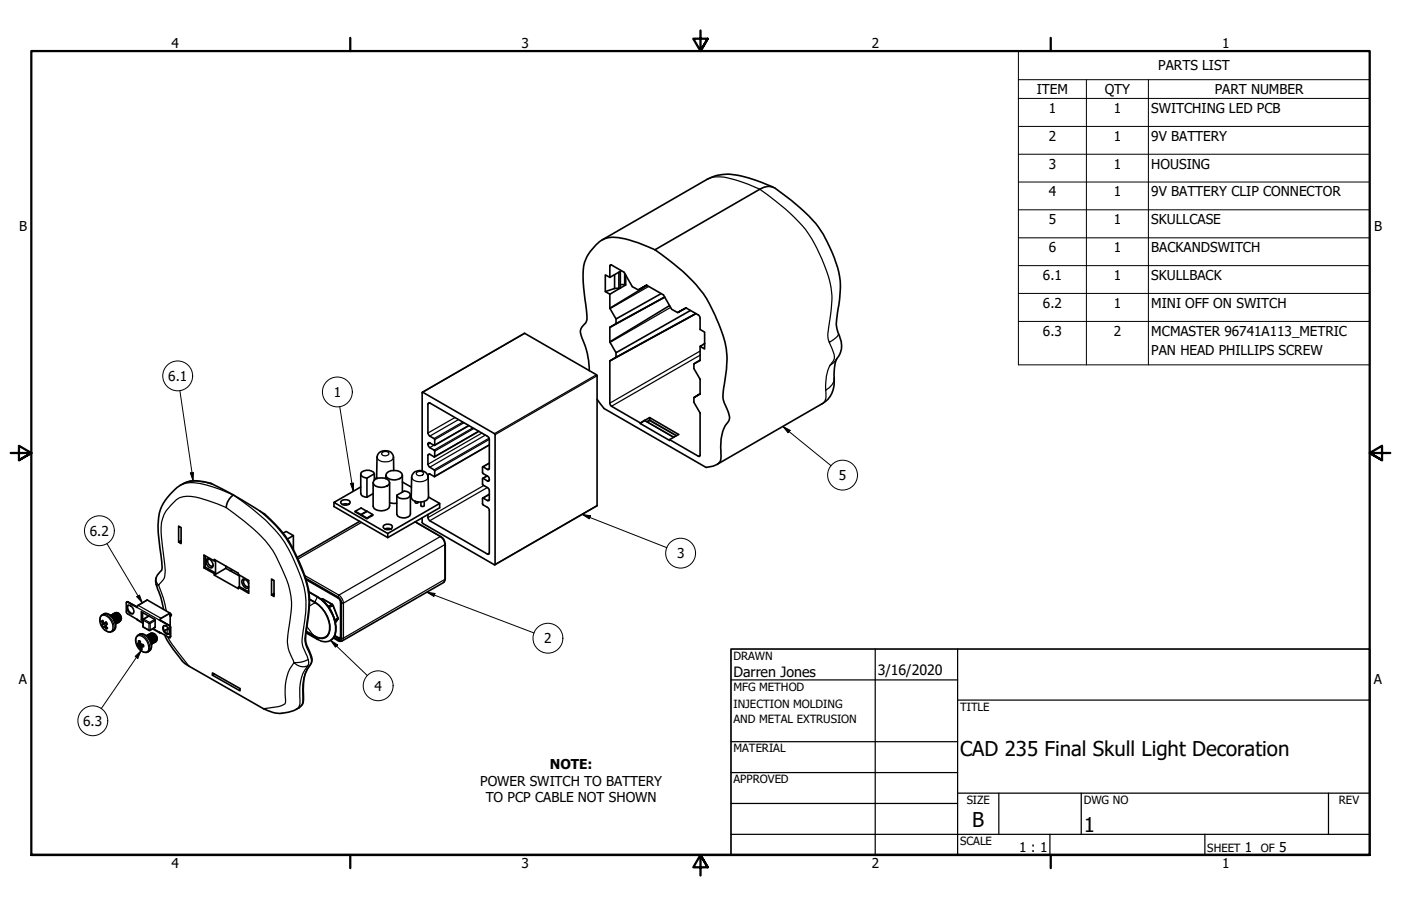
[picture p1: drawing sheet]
<svg xmlns="http://www.w3.org/2000/svg" width="432mm" height="279mm" viewBox="0 0 432 279" stroke-linecap="round" stroke-linejoin="round" font-family="sans-serif">
<!-- layer: Visible Narrow (ANSI) -->
<g fill="none" stroke="#000" stroke-width=".38">
<path d="M217.9 55.3a11.9 11.9 0 0 1 9 .3l7.3 2.8a60.6 60.6 0 0 1 15.1 13.9 48.6 48.6 0 0 1 7 17.6 55.1 55.1 0 0 1-1.2 13l.2 1.7 .3 1 1.1-.7a3 3 0 0 0 1.7-2M188.5 81.7l-.5 .3M200 88.3l-12 6.9M204.9 91.6l-16.9 9.3M206.7 94.8l-18.7 10.8M214.5 96.7l-26.5 14.6M161.7 102.8l-31.4 18.2M183.8 115.6l-31.4 18.1M184 115.9l-31.4 18.1M215.8 111.1l-.1 .1M215.8 109.5l-27.3 15.8M215.8 108.3l-27.8 16"/>
<path d="M255.6 105.6a10.4 10.4 0 0 1 1.5 5.1l-1.3 2M257.1 116.6a4.4 4.4 0 0 1-2.6 3.7M257.9 110.7l-.9 1.1a5.2 5.2 0 0 0-2.3 4.2l-.2 4.3M117.6 139.8a1.45 1.45 0 0 1 2.3 0 1.22 1.22 0 0 1-1.2 .8 1.22 1.22 0 0 1-1.1-.8zM132.5 124.3l-.6 .3M132.5 136.6l-.6 .2M132.7 136.7l-.8 .4M133.7 137.3l-1.2 .7M140.2 128.8l-8.3 4.7M141.3 129.4l-8.8 5.1M142.6 130.2l-8.8 5.1M143 130.4l-9 5.2"/>
<path d="M144.5 131.2l-10.5 6M145.7 132l-11.9 6.8M146 132.1l-12 7M147.5 133l-13.5 7.8M148.5 133.5l-16.6 9.7M149.6 134.2l-17.1 9.9M150.7 135.1l-16.9 9.8M150.8 137.2l-16.8 9.7M150.8 135.5l-16.8 9.7M198.6 129.7l9 5.2M199.3 130l.9-.5 8.3 4.8M199.5 130.1l.7-.4 8.2 4.7"/>
<path d="M215.8 121.5h-.1M254.5 120.3a4.7 4.7 0 0 1-.6 3.8l-.5 .4M55.6 149.7a10.2 10.2 0 0 1 8.2-.1l4.1 1.3 4 1.8a54.8 54.8 0 0 1 15.8 14.5 54.2 54.2 0 0 1 6.4 16 40.8 40.8 0 0 1-.9 13 8.4 8.4 0 0 0 1.5 6.2 3.2 3.2 0 0 1-.7 4.2 17.9 17.9 0 0 0-1.5 10.2l-.4 1.1-.8 .9M56.5 149.2a8.4 8.4 0 0 1 6.7-.5l2.5 .7M80 157.5a37.4 37.4 0 0 1 12.5 17.2 24.5 24.5 0 0 1 2.4 14.8l-.5 3.7a10.8 10.8 0 0 0 .1 6.4l.5 1.1a5.1 5.1 0 0 1 .8 4.1 11.3 11.3 0 0 0-2.5 8.1 7.4 7.4 0 0 1-.5 4.8l-.6 .5M116.2 141a2.16 2.16 0 0 0 2.5 1.4 2.06 2.06 0 0 0 2.6-1.4M126.9 147.1a2.19 2.19 0 0 0 2.5 1.5 2.32 2.32 0 0 0 2.6-1.5M128.4 145.7a1.32 1.32 0 0 1 2.2 .5 1.45 1.45 0 0 1-2.3-.1zM132.5 140.1l-.6 .3M132.5 146.2l-.6 .3M149.1 149.7l-17.2 9.9M150.2 146.8l-1.3 .7"/>
<path d="M150.2 150.4l-17.7 10.2M150.8 142.9l-1.9 1.1M150.8 152.5l-1.9 1.1M150.8 154.1l-.6 .3M150.8 144.5l-.6 .3M150.8 148l-.6 .3M184 155.9l-31.4 18.2M215.8 140.4l-.5 .3M48.1 178.1v.8l.2 .9 .6 .7 .3-.5a4.2 4.2 0 0 0 1.7-4l-.7-6.7a22.5 22.5 0 0 1 0-9.5 11.6 11.6 0 0 1 5.2-6.3 13 13 0 0 1 8.9 .9l5.4 2.1 2.8 2.1a40.2 40.2 0 0 1 12.6 13 39.2 39.2 0 0 1 4.6 12.2 40.1 40.1 0 0 1-1 12.1l-.1 2.3a15.4 15.4 0 0 0 2 6.1h.8a7.4 7.4 0 0 0 3.6-.9M93.9 177.5l10.6 6M94.2 178.2l9.9 5.8M94.3 178.6l9.8 5.7"/>
<path d="M111.4 161.1l-19.6 11.3M127.9 161l7.8 4.5-31.2 18M135.9 165.5h-.2a3 3 0 0 1 1.4 2.5M137.1 168l-31.2 18v10.8M137.1 168v10.7l-31.2 18.1M137.2 178.6l-.5 1M137.2 167.8l-.1 .2M150.8 170.6l-.6 .3M30.8 191.6l.3-1.5a1.74 1.74 0 0 1 2.6 .5 3.4 3.4 0 0 1 .7 4l-.6 .3-.7-.1-.7-.4M31.5 189.6a2.24 2.24 0 0 1 2.7 1.3 2.93 2.93 0 0 1 .3 3.9M31.9 189.4a2.24 2.24 0 0 1 2.8 1.2 3.6 3.6 0 0 1 .7 3.5l-.5 .4M39.1 185.5l.3 .1"/>
<path d="M39.3 185.7l2.9 1.5M41.8 197.9l.3-1.5a1.67 1.67 0 0 1 2.5 .5 3.6 3.6 0 0 1 .9 4l-.6 .3-.7-.1-.7-.4M42.4 191.2l-.2-.2 1.9 1M42.5 186.7l-.3 .6 6.9 4 .4-.7M42.5 195.9a2.24 2.24 0 0 1 2.8 1.3 3.1 3.1 0 0 1 .3 3.8M42.9 195.6a3.3 3.3 0 0 1 3.6 3.2l-.1 1.5-.4 .5M44.1 193.2l.1 .2M44.2 190.9l-.1 .2M45.4 185l-2.8 1.7 6.9 3.9M45.9 194.3l.3 .1M45.9 190l-1.6 .9 1.8 1.1 1.6-1M45.9 192.3l-1.8-1v2l1.8 1"/>
<path d="M45.9 194.3l.1 .1M45.9 192.3v2M46.1 192l.2 .3h-.4zM47.2 193.8l2.1 1.4M47.8 191.3l-1.5 1v2l1.5-.9M48.1 180.3l.8 .2a30.9 30.9 0 0 1 2.3 7.9M48.2 196.7h.2M49.4 195.1h.1M49.5 190.6l-.2 .7 2.9 1.6M51.6 194l-.1 1.5M51.6 196.3a49.9 49.9 0 0 0 6.6 9.1M51.9 193.7l-1.3 .8"/>
<path d="M52.1 192.9h.2M52.2 192.9l.4 .5M52.3 189l-2.8 1.6M52.5 189.9l.1 .1M52.5 189.3h.1M52.5 189.2l-2.9 1.6M52.5 193.5l.1 2.8M52.5 189.4h.1M52.6 196.3l-.1 .3M52.6 196.3l-.1 .1M94.4 194.7l2.8 1.6M94.6 193.2l2.4 3"/>
<path d="M95.4 184.7l1.8 1M97.2 185.9l-1.8 1M97.2 196.3l.2 .5M97.7 196.9l.2 .3M97.9 184l-.7 1.7a9.2 9.2 0 0 1 4.3 9.6 2.63 2.63 0 0 1-4.3 1M99.3 184.7l3 1.7M101.5 186.9l.4 .2M101.7 186.8l.3 .1M102.2 186.5v.1M102.6 186.7l1.5 3.9M102.9 196.7l1.2 .7M102.9 196.5l1.2 .7"/>
<path d="M103.1 196.2l1.2 .6 .1-.1M103.9 190.8l-.1 .2M104.1 190.9l-.7 1.1M104.3 184.5l-.2-.2 .9 .9 .1 .7M104.5 183.5l-.4 .5M104.5 183.5a3.5 3.5 0 0 1 1.4 2.5h-.6a2.31 2.31 0 0 0-1.2-2M105 196.5l-.2 .3h-.5l-.2 .4M105 196.5v.6l-.4 .2-.5-.1M105 185.7l.1 .2M105.1 185.9v10.8M105.3 196.8h.6M105.3 196.8l-.3 .7-.9-.1 .2 .2"/>
<path d="M105.3 186v10.8M105.9 196.8l-.5 .9M94.9 205.3a3.7 3.7 0 0 1-4.3-1 16.2 16.2 0 0 0-2.6 12.3l-.2 .5-2.1 .8-4.5 .7"/>
</g>
<!-- layer: Visible (ANSI) -->
<g fill="none" stroke="#000" stroke-width=".51">
<path d="M238.3 57.7a36.1 36.1 0 0 0-14.3-4l-.9 .1a11.3 11.3 0 0 0-5.2 1.5l-32.3 18.7M201.9 77l32.3-18.6a4.2 4.2 0 0 1 4.7-.4 59.4 59.4 0 0 1 13.3 12 38.2 38.2 0 0 1 6.8 17.8l-.4 6.1a18.6 18.6 0 0 0-.5 8.1 8 8 0 0 1 .3 7.9 5.8 5.8 0 0 0-1.3 4.6l-.1 1a8.5 8.5 0 0 1-3.6 9l-32.4 18.7M201.9 77a56.3 56.3 0 0 1 15.9 15.1l2.7 5.3a29.6 29.6 0 0 1 2.8 21 9.9 9.9 0 0 0 1 8.2 3.2 3.2 0 0 1-.6 4.4 15.4 15.4 0 0 0-1.5 9.7 3 3 0 0 1-3.1 3.2l-1.5 .2-31.4-18.1-2.2-2.9M201.9 77a34.2 34.2 0 0 0-13-3.8 8.1 8.1 0 0 0-6.5 3.8 11.4 11.4 0 0 0-2.7 8.8l1.1 10.9a3.6 3.6 0 0 1-1.3 4l-.4 .5a3.1 3.1 0 0 0 .3 3.1 25.1 25.1 0 0 1 2.2 10M188 85.5v-3.5l.2-.3 4.1 2.2 2.6 4.5 1.8 1M188 90.7v4.4M189.4 89l-2.8 .9M189.4 84.7v4.3M189.9 98.4v1.4M190.8 83.9v5M191.2 87.8l1.6 .1M191.2 83.7v5.1l-1.8 .2"/>
<path d="M191.5 83.5l-3.5 2M192.5 84.3v3.6M192.8 84.8v3.1l-4.8 2.8-1.4-.8v-5.1l1.4 .7M199.3 87.9l-2.6 1.5 2.6-1.5 5.2 3 2.5 4.5 1.9 1M199.5 88.1l-11.5 7 1.9 3.3 13.9-7.8M206.4 94.2l-18.4 11.2 1.9 3.4 22.9-13M211.5 95l-2.6 1.4 2.5-1.5 4.1 2.5 .3 .7v3.5l1.4 .8v5.2l-1.4-.8 1.4-.8M214.4 96.7l-24.5 13.5M214.5 96.7l-26.5 14.6 1.9-1.1v-1.4M188 111.3v13.4l.5 .6 8.9 5.1M188 101v4.4M188 100.9l16.9-9.3z"/>
<path d="M215.8 106.8v4.3l-1.9 1.1v1.5l1.9 3.3v4.5M215.8 111.1l-1.9 1.1M130.2 121l31.4-18.2 22.4 12.9v40.3l-31.5 18.2M144.5 131.3l-10.6 6.1M147.6 133l-13.7 7.9M150.8 137.2l-16.9 9.8M197.4 130.4v.2M200.2 129.7v-.9l9 5.2-2.8 1.6v.2l-9-5.2 1.3-.9 8.9 5.1M200.2 128.8l-2.8 1.6M213.9 122.6v1.5l1.9 3.3-.1 13.3h-.4l-8.9-5.1M215.8 121.4l-1.9 1.2 1.8-1.1M215.8 121.5h-.1"/>
<path d="M71.9 152.7a5.2 5.2 0 0 0-2.2 3.8M102.9 154.9v1.3l16.6 9.6 16-9.2v-1.3M105.4 154.3a2.15 2.15 0 0 1 2.5 .4v.4a1.86 1.86 0 0 1-2.9 0v-.4zM105.5 155.6l.6-.2 1.3 .2M109.5 157.7l1.8 1v.2M111.2 150.2l-8.3 4.7 16.6 9.6 16-9.2-3.4-2M111.2 146.2v5.9a1.65 1.65 0 0 0 1.9 1.3M111.3 158.8l1.9-1.1 1.7 1v.2l-1.8 1.1-1.8-1.1v-.1l1.8 1v.2M113 157.7l-1.7-1-1.8 1v.2l1.8 .9M113 157.7l-1.7 1M113.1 147.4l2.3-1.3v2M113.1 147.4v6"/>
<path d="M114.9 158.7l-1.8 1.1M115 148.8v7.3a2.19 2.19 0 0 0 2.5 1.4 2.32 2.32 0 0 0 2.6-1.4v-7.3M115 152.2l-1.9 1.2M115.2 148.3a3.5 3.5 0 0 1 4.7 0l.2 .5a2.61 2.61 0 0 1-3.6 1.4l-1.3-.8-.2-.6zM115.4 146.1a2.58 2.58 0 0 0-4.2-.1 1.67 1.67 0 0 0 1.9 1.4M116.1 147.3l-.7 .5M118.9 146.6v1M119.1 146a3.5 3.5 0 0 1 4.7 0l.2 .6a2.58 2.58 0 0 1-3.5 1.3l-1.4-.8-.2-.5zM120.1 155l2.2 .2M121.3 145.1l-.1-4.7a2.69 2.69 0 0 0-2.7-1.4 2.69 2.69 0 0 0-2.3 2v6.6M124 148.7l2.8 1.5M124 146.6v5.2"/>
<path d="M126.5 152.7v5.9a2.31 2.31 0 0 1-3.3 .9l-.6-.4-.3-.5v-5.9l2.3-1.3a1.48 1.48 0 0 1 1.8 1.4 2.58 2.58 0 0 1-4.1-.1M127.6 145.7a2.71 2.71 0 0 1 4.4 1.4l.1 6.2a3.2 3.2 0 0 1-4.8 1l-.6-1 .2-6.2zM128 154.6l.1 .5h.7l.1-.3M130.1 145.2l.1-24.2 22.3 12.9v40.3l-22.2-12.8-.2-.3v-1.4M130.7 154.6v1.4a.64 .64 0 0 1-1 0v-1.2M131.9 146.9v-.4l.3-.4 1.8 .8-.1-1.9-1.7-1.1-.3-.7 .1-3.1h.5l1.3 .8 .2-.1-.1-1.9-1.4-.9-.6-.9 .3-.6 1.6 .9 .2-.2-.1-1.8-1.4-.9-.6-1v-8.9l.3-.4 18 10.4 .5 .5v9.6l-.5 .1-1.3-.8-.2 .1 .1 1.8 1.8 1.2 .2 .7-.2 .6-1.7-.9-.2 .1 .1 1.9 1.8 1.1 .2 .7-.1 3.1h-.5l-1.3-.8-.2 .1 .1 1.9 1.8 1.1 .2 .7-.1 13.4-.5 .1-17.7-10.3a1.9 1.9 0 0 1-.6-2M150.1 146.7l-1.3 .8M150.8 142.8l-2 1.2M150.8 152.4l-2 1.2M55.8 166.8l-.7 .4 .7 .4v-4.9l-.7-.5v5M63.2 171.4v3.5l3.2 1.8M63.2 174.9l-.3 .2 3.1 1.8"/>
<path d="M63.6 172.5l.3-.2a1.96 1.96 0 0 1 1.5 2.8 1.91 1.91 0 0 1-1.8-2.6zM64.6 172.4l-.4 .1a1.49 1.49 0 0 0 1.3 2.1l.2-.3M66 177.4l7.5 4.1v-.4l.3-.2v-3.5M66 173l-3.1-1.8v3.9M69.6 174.6v.7l-3.6 2.1v-.5l.4-.2v-3.9l-.4 .2v-.5l7.5 4.3v.4l3.1 1.8v3.9l-3.1-1.8M69.6 175.3l4.2 2.3M71.5 175.7l-.6 .3M75.6 178.7l-.4 .1a1.4 1.4 0 0 0 .1 1.4 1.4 1.4 0 0 0 1.3 .6M76.6 180a1.58 1.58 0 0 0-1.8-1.4 1.96 1.96 0 0 0 1.5 2.8l.3-.2M87.2 164.4l1-.5 2.2 1.3-1.8 1M90.4 165.2v4.2M94.4 178.8l9.9 5.7 .4 .5 .3 .7v10.8"/>
<path d="M110.9 160.8l-19.3 11.1M118.1 162.2a1.9 1.9 0 0 1 2.8 0v.5a1.78 1.78 0 0 1-2.8 0zM118.6 163.1l.6-.2 1.3 .2M119.5 164.5v1.3M128 160.9l7.9 4.6a2.72 2.72 0 0 1 1.3 2.3v10.8l-.5 1-31.3 18.1-.6 .1-.5-.2-1.6-.9M30.8 191.6a1.98 1.98 0 0 1 1.2-2.3 1.98 1.98 0 0 1 2.4 .8 2.92 2.92 0 0 1 .5 4.4 2.25 2.25 0 0 1-3.3-.9l-.8-2M31.4 191.5l.3-.2 .4 .9 .5-.4 .3 .4 .2 .3-.5 .5 .5 .7-.1 .2h-.2l-.7-.6-.3 .1-.2-.2-.2-.4 .2-.3-.3-.9zM31.6 192.7l1.2-.6-1.4 .7M31.7 191.5l-.4 .1M31.9 192l-.3 .2M32.6 193l-.5 .3M32.6 192.8l-.6 .5"/>
<path d="M32.7 193.2l-.4 .3M32.7 191.9l-.4 .3M32.8 191.9l-1.2 .6M33.1 193.6l-.3 .3M34.1 189.8a1.73 1.73 0 0 1 1.9 2.4l-.3 .1M34.2 189.7a1.68 1.68 0 0 1 1.6 .7 1.68 1.68 0 0 1 .1 1.8M34.2 189.9a1.87 1.87 0 0 1 1.4 2.5M34.2 189.9a1.9 1.9 0 0 1 1.4 2.4M34.4 189.7a1.64 1.64 0 0 1 1.7 .5 1.64 1.64 0 0 1 .3 1.7l-.3 .2M34.5 189.5a1.67 1.67 0 0 1 1.7 .7 1.67 1.67 0 0 1 .1 1.8M34.7 189.5a1.64 1.64 0 0 1 1.7 .5 1.64 1.64 0 0 1 .3 1.7l-.3 .2M34.9 190.6l.6 1.2"/>
<path d="M34.9 190.6l.5 .9M34.9 189.4a1.68 1.68 0 0 1 1.7 2.4M35.1 189.2a1.71 1.71 0 0 1 2 2.3l-.3 .2M35.2 189.2a1.69 1.69 0 0 1 1.7 .7 1.69 1.69 0 0 1 .1 1.7M35.2 190.4l.6 .9M35.5 189a1.54 1.54 0 0 1 1.5 .6 1.54 1.54 0 0 1 .2 1.6M35.6 190.2l.5 .9M35.9 192.2h.1M35.9 190l.5 .9M36.3 189.8l.5 .8M36.4 189l.9 1.1 .1 .6M36.6 189.6l.5 .8"/>
<path d="M39.1 185.6h.3l2.8 1.5M39.3 186.8a1.26 1.26 0 0 1 1.8 1l.1 1.2-.3 .3a1.79 1.79 0 0 1-1.6-2.5zM39.5 186.6a1.88 1.88 0 0 0 1.5 2.6M42.2 190.9l1.9 1.3M42.7 197.6l.5 .1 .2 .9 .7 .2 .2 .3v.4h-.7l.2 .7h-.5l-.4-.8a.91 .91 0 0 1-.7-1l.5 .1zM43.2 198.2l-.5 .3M43.2 198l-.5 .2M43.4 198.6l-1 .5M43.5 198.7l-.8 .6M43.6 199.8l-.3 .4M43.8 199.5l.4-.4-.6 .4M43.9 198.8l-1 .6"/>
<path d="M43.9 188.9v2M44.1 191l-.5 .1M44.2 191v2.4M44.2 190.9l1.7-.9 1.9 1.1v2.4l-1.6 .9M44.2 193.4l1.8 1M44.2 199l-1.1 .6M45.1 196.1a1.71 1.71 0 0 1 2 2.3l-.3 .2M45.2 196.1a1.86 1.86 0 0 1 1.5 2.6 1.87 1.87 0 0 0-1.5-2.5M45.3 196a1.69 1.69 0 0 1 1.6 .7 1.69 1.69 0 0 1 .1 1.8M45.5 195.9a1.6 1.6 0 0 1 1.7 .6 1.6 1.6 0 0 1 0 1.9M45.7 195.8a1.69 1.69 0 0 1 1.6 .7 1.69 1.69 0 0 1 0 1.8M45.7 196.6a2.12 2.12 0 0 1 .9 1.7"/>
<path d="M45.7 190.1l-2.1-1.4v2.4l.5 .3M45.8 195.7a1.64 1.64 0 0 1 1.7 .5 1.64 1.64 0 0 1 .3 1.7l-.3 .2M45.8 196.8l.7 1.3M46 196.8l.5 .9M46 195.6h.1M46 195.6a1.68 1.68 0 0 1 1.7 2.5M46.2 194.4h-.2M46.2 195.5a1.63 1.63 0 0 1 1.7 .5 1.63 1.63 0 0 1 .2 1.7l-.2 .2M46.4 195.4a1.64 1.64 0 0 1 1.6 .7 1.64 1.64 0 0 1 0 1.8M46.4 196.7l.5 .8M46.7 196.5l.5 .8M46.7 195.3a1.73 1.73 0 0 1 1.6 2.1"/>
<path d="M47.1 196.3l.5 .8M47.1 193.9l2.2 1.3 .3-.1M47.4 196l.5 .9M47.4 195.4a1.84 1.84 0 0 1 1.1 1.6M47.8 195.8l.5 .9M49.1 194.9l3.3 1.8v-3.5l-3.3-1.9h.3l3.1 1.8 .1 3.2-.2 .4M50.4 193.1l.3-.2a1.81 1.81 0 0 1 1.2 2.7 1.77 1.77 0 0 1-1.5-2.5zM50.4 187.9l-.8-3.6a16.4 16.4 0 0 1-1.6-5.6 6.4 6.4 0 0 1 1.8-2.9l.2-.9-.4-3.8a36.5 36.5 0 0 1-.5-12.7 15.2 15.2 0 0 1 9.3-10 14.7 14.7 0 0 1 10.2 2.5l5.6 3.1a38.5 38.5 0 0 1 10.5 7.5 42.6 42.6 0 0 1 10 18.5 30.4 30.4 0 0 1-.1 13.5 9.2 9.2 0 0 0 .8 7.5 4.4 4.4 0 0 1 .5 3.5 11 11 0 0 0-2.4 8.3 8.6 8.6 0 0 1-.3 4.5 10.1 10.1 0 0 1-12 1.3l-23-13.2a12.1 12.1 0 0 1-4.7-5.1l-2-2.9-.7-1.6M50.5 192.9a1.88 1.88 0 0 0 1.6 2.6M51.9 193.8l-1.3 .8M52.5 189.3l.2 .2-.2 .3M52.5 189.5v.3"/>
<path d="M52.5 190.1l.3-.4-.5-.7-6.9-4-2.9 1.7-.3 .6-3.1-1.7v3.4l3.1 2M52.5 189.2v3.8M73.8 180.9l2.8 1.6M84.5 183.1l-.8 .4 .8 .5v-5l-.8-.4v4.9M94.3 195l3.6 2M95.2 182.5a12.8 12.8 0 0 1 8.3 12.3 3.4 3.4 0 0 1-1.6 2.7M95.2 182.6a12.6 12.6 0 0 1 8.2 11.9 3.3 3.3 0 0 1-1.9 3.2 3.3 3.3 0 0 1-3.6-.5l-3.6-2.1M95.4 184.8a9.5 9.5 0 0 1 6 10.3 2.82 2.82 0 0 1-4.4 1.1l-2.6-1.5M98.9 184.8l.5-.1 3 1.7M99.1 184.7h-.2M100 185.7a11.5 11.5 0 0 1 3.2 5.6M101.2 187.1l1-.6-.3 .6"/>
<path d="M101.4 187.3l1.3-.6 1.4 3.8-.9 .7M102.1 186.9l.3-.5-1.2 .6M102.3 186.6l-.1 .2M103.2 196l1.2 .7h.3l.3-.2M103.9 190.8l-.6 .6M104 190.7l.1 .2M104.1 190.9l-.8 .6M104.1 190.9l-.7 1.1M43.5 200.7a1.97 1.97 0 0 0 2.5 0 1.97 1.97 0 0 0 .5-2.5 3.1 3.1 0 0 0-3.6-2.6 2.51 2.51 0 0 0-.5 3.9l1.1 1.2M66.1 207.8l-.6 .4 8.5 4.8v-.7l-8.5-4.8v.7"/>
</g>
<g fill="#000">
<circle cx="36.3" cy="192" r=".25"/>
<circle cx="45.7" cy="195.8" r=".25"/>
<circle cx="46.4" cy="195.4" r=".25"/>
</g>
<!-- layer: Symbol (ANSI) -->
<g fill="none" stroke="#000" stroke-width=".31">
<path d="M313.9 24.6v-8.9h108.2v8.9M313.9 24.6h108.2v5.8M313.9 24.6v87.9h108.2v-82.1M313.9 30.4h108.2M313.9 39h108.2M334.8 24.6v87.9M353.9 24.6v87.9M313.9 47.6h108.2M313.9 56.1h108.2M313.9 64.7h108.2M313.9 73.3h108.2M313.9 81.9h108.2"/>
<path d="M313.9 90.5h108.2M313.9 99.1h108.2M55.4 120.5l4.1 27.8M104.7 125.4l4.2 26.1M241.3 131.5l2.2 1.2-.6 .8zM241.3 131.5l14.9 12.1M58.7 145.9l.9-.2-.1 2.6zM108 149.1l1-.1-.1 2.5zM179.5 158.6l2.5 .5-.4 .9zM179.5 158.6l26 10.3M33 167.6l10.9 18.3M42.2 184l.8-.5 .9 2.4z"/>
<path d="M101.9 197.5l2.2 1.4-.7 .7zM101.9 197.5l11.3 10.8M131.6 182.6l2.4 .4-.3 1zM131.6 182.6l33 12.6M41.7 202.4l1.8-1.7-1 2.3zM43.5 200.7l-12.3 17.9"/>
<circle cx="54.8" cy="115.9" r="4.6"/>
<circle cx="104" cy="120.9" r="4.6"/>
<circle cx="259.7" cy="146.5" r="4.6"/>
<circle cx="30.6" cy="163.7" r="4.6"/>
<circle cx="209.8" cy="170.6" r="4.6"/>
<circle cx="168.9" cy="196.8" r="4.6"/>
<circle cx="116.6" cy="211.5" r="4.6"/>
<circle cx="28.6" cy="222.3" r="4.6"/>
</g>
<!-- layer: Border (ANSI) -->
<path d="M107.9 11.7v4M215.9 9.4v6.3l-2.2-3.8h4.4l-2.2 3.8 2.2-3.8M323.8 11.7v4M3.3 139.7h6.4l-3.9-2.2v4.4l3.9-2.2-3.9 2.2M428.5 139.7h-6.4l3.9-2.2v4.4l-3.9-2.2 3.9 2.2M9.7 263.7v-248h412.4v248h-412.4h412.4M107.9 263.7v4M218.1 267.5l-2.2-3.8 2.2 3.8h-4.4l2.2-3.8v6.3M323.8 263.7v4" fill="none" stroke="#000" stroke-width=".7"/>
<!-- layer: Title (ANSI) -->
<g fill="none" stroke="#000" stroke-width=".38">
<path d="M225.3 209.7h69.8M269.7 200.2v63.5M295.1 215.9h127M295.1 200.2v63.5M225.3 228.7h69.8M225.3 238.3h69.8M225.3 257.3h196.8M225.3 247.8h69.8M295.1 244.6h127M307.8 244.6v12.7M323.6 257.3v6.4M333.2 244.6v12.7"/>
<path d="M371.3 257.3v6.4M409.4 244.6v12.7"/>
</g>
<path d="M225.3 200.2h196.8v63.5h-196.8z" fill="none" stroke="#000" stroke-width=".51"/>
<!-- layer: Symbol (ANSI) -->
<g fill="#000">
<path d="M241.3 131.5l2.2 1.2-.6 .8z" fill-rule="evenodd"/>
<path d="M58.7 145.9l.9-.2-.1 2.6z" fill-rule="evenodd"/>
<path d="M108 149.1l1-.1-.1 2.5z" fill-rule="evenodd"/>
<path d="M179.5 158.6l2.5 .5-.4 .9z" fill-rule="evenodd"/>
<path d="M42.2 184l.8-.5 .9 2.4z" fill-rule="evenodd"/>
<path d="M101.9 197.5l2.2 1.4-.7 .7z" fill-rule="evenodd"/>
<path d="M131.6 182.6l2.4 .4-.3 1z" fill-rule="evenodd"/>
<path d="M41.7 202.4l1.8-1.7-1 2.3z" fill-rule="evenodd"/>
</g>
<g font-size="6.3">
<text x="295.9" y="233">CAD 235 Final Skull Light Decoration</text>
<text x="299.7" y="255.1">B</text>
<text x="334" y="256.5">1</text>
</g>
<g font-size="4.4">
<text x="226.1" y="208.9">Darren Jones</text>
<text x="270.5" y="208.2">3/16/2020</text>
</g>
<g font-size="4.2">
<text x="52.8" y="14.7">4</text>
<text x="160.8" y="14.7">3</text>
<text x="268.7" y="14.7">2</text>
<text x="376.7" y="14.7">1</text>
<text x="357" y="21.7">PARTS LIST</text>
<text x="319.5" y="29">ITEM</text>
<text x="340.5" y="29">QTY</text>
<text x="374.4" y="29">PART NUMBER</text>
<text x="323.2" y="34.8">1</text>
<text x="343.3" y="34.8">1</text>
<text x="354.8" y="34.8">SWITCHING LED PCB</text>
<text x="323.2" y="43.4">2</text>
<text x="343.3" y="43.4">1</text>
<text x="354.8" y="43.4">9V BATTERY</text>
<text x="323.2" y="52">3</text>
<text x="343.3" y="52">1</text>
<text x="354.8" y="52">HOUSING</text>
<text x="323.2" y="60.6">4</text>
<text x="343.3" y="60.6">1</text>
<text x="354.8" y="60.6">9V BATTERY CLIP CONNECTOR</text>
<text x="5.9" y="71.4">B</text>
<text x="323.2" y="69.2">5</text>
<text x="343.3" y="69.2">1</text>
<text x="354.8" y="69.2">SKULLCASE</text>
<text x="423.5" y="71.4">B</text>
<text x="323.2" y="77.8">6</text>
<text x="343.3" y="77.7">1</text>
<text x="354.8" y="77.8">BACKANDSWITCH</text>
<text x="321.4" y="86.4">6.1</text>
<text x="343.3" y="86.4">1</text>
<text x="354.8" y="86.4">SKULLBACK</text>
<text x="321.4" y="94.9">6.2</text>
<text x="343.3" y="94.9">1</text>
<text x="354.8" y="94.9">MINI OFF ON SWITCH</text>
<text x="321.4" y="103.6">6.3</text>
<text x="343.3" y="103.6">2</text>
<text x="354.8" y="103.6">MCMASTER 96741A113_METRIC</text>
<text x="354.8" y="109.3">PAN HEAD PHILLIPS SCREW</text>
<text x="51.9" y="117.5">6.1</text>
<text x="102.9" y="122.4">1</text>
<text x="258.6" y="148.1">5</text>
<text x="27.7" y="165.2">6.2</text>
<text x="208.7" y="172.1">3</text>
<text x="167.8" y="198.4">2</text>
<text x="5.8" y="211.1">A</text>
<text x="115.4" y="213">4</text>
<text x="423.4" y="211.1">A</text>
<text x="25.7" y="223.8">6.3</text>
<text x="169.5" y="237.3">NOTE:</text>
<text x="148" y="242.3">POWER SWITCH TO BATTERY</text>
<text x="149.7" y="247.3">TO PCP CABLE NOT SHOWN</text>
<text x="314.1" y="262.9">1 : 1</text>
<text x="383.7" y="262.8">1</text>
<text x="394.2" y="262.8">5</text>
<text x="52.8" y="267.7">4</text>
<text x="160.8" y="267.7">3</text>
<text x="268.7" y="267.7">2</text>
<text x="376.7" y="267.7">1</text>
</g>
<g font-size="3.5">
<text x="226.1" y="203.5">DRAWN</text>
<text x="226.1" y="213">MFG METHOD</text>
<text x="226.1" y="218.4">INJECTION MOLDING</text>
<text x="295.9" y="219.2">TITLE</text>
<text x="226.1" y="222.9">AND METAL EXTRUSION</text>
<text x="226.1" y="232">MATERIAL</text>
<text x="226.1" y="241.6">APPROVED</text>
<text x="297.9" y="248">SIZE</text>
<text x="334" y="248">DWG NO</text>
<text x="412.7" y="247.9">REV</text>
<text x="295.9" y="260.7">SCALE</text>
<text x="372.1" y="262.8">SHEET</text>
<text x="388.6" y="262.8">OF</text>
</g>
</svg>
